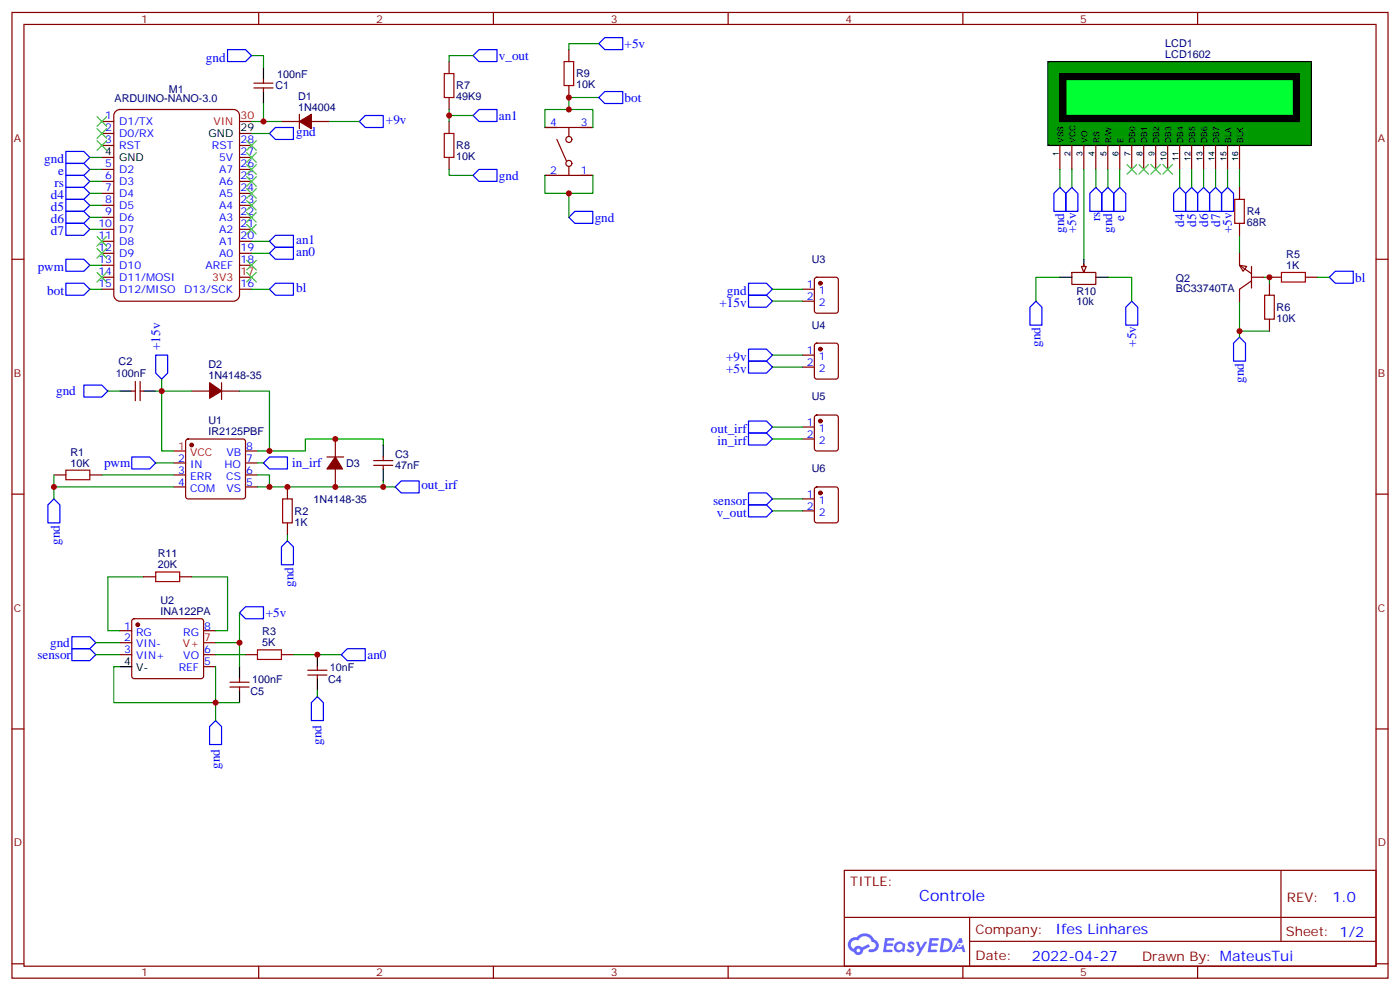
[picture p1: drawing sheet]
<svg xmlns="http://www.w3.org/2000/svg" width="412mm" height="292mm" viewBox="0 0 412 292" stroke-linecap="round" stroke-linejoin="round" font-family="sans-serif">
<g fill="none" stroke="#870000" stroke-width=".35">
<path d="M3.5 3.7h405.4v284.3h-405.4zM7.1 7.2h398.2v277.3h-398.2zM76.2 3.7v3.5M145.3 3.7v3.5M214.5 3.7v3.5M283.6 3.7v3.5M352.8 3.7v3.5M3.5 76.3h3.6M405.3 76.3h3.6M3.5 145.5h3.6M405.3 145.5h3.6M3.5 214.6h3.6"/>
<path d="M405.3 214.6h3.6M248.7 256.3h156.6v28.2h-156.6zM377.3 256.3v20.9M248.7 270.1h156.5M285.6 277.2h119.6M285.6 270.1v14.1M3.5 283.8h3.6M76.2 284.5v3.5M145.3 284.5v3.5M214.5 284.5v3.5M283.6 284.5v3.5M352.8 284.5v3.5"/>
<path d="M405.3 283.8h3.6"/>
</g>
<g fill="#5487ff">
<path d="M267.7 277.4a1.22 1.22 0 0 1 1.7 .3l-.4 .6a.47 .47 0 0 0-.3-.4 .47 .47 0 0 0-.5 .2l.1 .2a1.14 1.14 0 0 1 .8 1.7 1.14 1.14 0 0 1-1.9 0l-.2-.2 .5-.5 .7 .4a.29 .29 0 0 0 .3-.2 .29 .29 0 0 0-.2-.4 1.04 1.04 0 0 1-.6-1.7z"/>
<path d="M260.7 276.2h2.4l.3 .2-.2 .5h-1.8l-.1 .9h1.5l.3 .3-.3 .4h-1.6l-.2 1.1 1.7 .1 .2 .3-.2 .3h-2.6z"/>
<path d="M273.8 276.2h2.4l.3 .2-.1 .5h-1.8l-.2 .9h1.6l.3 .3-.4 .4h-1.6l-.1 1.1 1.7 .1 .2 .3-.2 .3h-2.6z"/>
<path d="M282.6 276.2h.7l.3 1.2-.6 .4a.69 .69 0 0 0-1 .2 .69 .69 0 0 0 .4 1 .69 .69 0 0 0 .9-.6l.5-.3 .6 2.2h-.8l-.2-.9h-1.8l-.5 .9h-.8z"/>
<path d="M269.8 277.3h.8l.6 1.8 1.1-1.8h.9l-2.6 4.2h-.8l.9-1.6z"/>
<path d="M277.4 276.2l-.6 4.1h1.3a2.11 2.11 0 0 0 2.5-2.1 2.11 2.11 0 0 0-2.5-2zM278.1 276.9a1.39 1.39 0 0 1 1.7 1.4 1.39 1.39 0 0 1-1.8 1.3h-.3z"/>
<path d="M263.7 277.8a1.54 1.54 0 0 0-.1 2.2 1.54 1.54 0 0 0 2.2 .1l.6 .2 .3-2.3-.2-.2h-.4a1.49 1.49 0 0 0-2.4 0zM264 278.8a.94 .94 0 0 1 1.8 0 .94 .94 0 0 1-1.8 0z"/>
<path d="M250.4 276.6a2.18 2.18 0 0 0 1.1 3.7 1.44 1.44 0 0 0 1.6 .9 1.44 1.44 0 0 0 1.2-1.5l2-1-.5-.7-1.9 .9a1.47 1.47 0 0 0-2.4 .5 1.39 1.39 0 0 1-.7-2 1.39 1.39 0 0 1 2-.4 2.12 2.12 0 0 1 2.2-1.3 2.12 2.12 0 0 1 1.9 1.6 1.14 1.14 0 0 1 1.1 1.5 1.14 1.14 0 0 1-1.7 .7 .43 .43 0 0 0-.5 .4 .43 .43 0 0 0 .4 .4 1.98 1.98 0 0 0 2.5-1.2 1.98 1.98 0 0 0-1.2-2.5 3.1 3.1 0 0 0-5.3-.7l-.9 .1zM252.3 279.9a.55 .55 0 0 1 1.1 0 .55 .55 0 0 1-1.1 0z"/>
<circle cx="282.6" cy="278.3" r=".26"/>
</g>
<g fill="none" stroke="#870000" stroke-width=".35">
<path d="M30 35.8h3.5M30 39.3h3.5M34.1 32.8l1.2-.6h33.5a1.76 1.76 0 0 1 1.8 1.8v52.9a1.89 1.89 0 0 1-1.8 1.8h-33.5a1.89 1.89 0 0 1-1.8-1.8v-52.9zM70.6 35.8h3.5M70.6 39.3h3.5M30 42.8h3.5M30 46.4h3.5M30 49.9h3.5M30 53.4h3.5M30 56.9h3.5M70.6 42.8h3.5M70.6 46.4h3.5"/>
<path d="M70.6 49.9h3.5M70.6 53.4h3.5M70.6 56.9h3.5M30 60.5h3.5M30 64h3.5M30 67.5h3.5M30 71h3.5M30 74.6h3.5M30 78.1h3.5M70.6 60.5h3.5M70.6 64h3.5M70.6 67.5h3.5"/>
<path d="M70.6 71h3.5M70.6 74.6h3.5M70.6 78.1h3.5M30 81.6h3.5M30 85.2h3.5M70.6 81.6h3.5M70.6 85.2h3.5M51.2 136.3h3.5M51.2 139.8h3.5M54.9 129.5l.5-.2h16.2l.5 .2 .2 .5v16.2l-.2 .5-.5 .2h-16.2l-.5-.2-.2-.5v-16.2zM72.3 136.3h3.5M72.3 139.8h3.5"/>
<path d="M72.3 132.8h3.5M51.2 143.4h3.5M72.3 143.4h3.5M35.3 185.7h3.5M35.3 189.2h3.5M35.3 192.8h3.5M39 182.4l.5-.2h19.8l.5 .2 .2 .5v16.2l-.3 .5-.4 .2h-19.8l-.5-.2-.2-.5v-16.2zM60 185.7h3.5M60 192.8h3.5M60 196.3h3.5"/>
</g>
<g fill="#870000" stroke="#870000" stroke-width=".35">
<circle cx="56.4" cy="131" r=".53"/>
<circle cx="40.6" cy="183.9" r=".53"/>
</g>
<path d="M51.2 132.8h3.5M60 189.2h3.5" fill="none" stroke="#f00" stroke-width=".35"/>
<path d="M35.3 196.3h3.5" fill="none" stroke="#000" stroke-width=".35"/>
<path d="M308.7 18.1h77.6v24.7h-77.6z" fill="#090" stroke="#000" stroke-width=".35"/>
<g fill="none" stroke="#870000" stroke-width=".35">
<path d="M312.2 42.8v7.1M315.7 42.8v7.1M319.3 42.8v7.1M322.8 42.8v7.1M326.3 42.8v7.1M329.8 42.8v7.1M333.4 42.8v7.1M336.9 42.8v7.1M340.4 42.8v7.1M344 42.8v7.1M347.5 42.8v7.1M351 42.8v7.1"/>
<path d="M354.5 42.8v7.1M358.1 42.8v7.1M361.6 42.8v7.1M365.1 42.8v7.1"/>
</g>
<path d="M312.2 21.7h70.6v14.1h-70.6z" fill="#000" stroke="#000" stroke-width=".35"/>
<path d="M314 23.4h67v10.6h-67z" fill="none" stroke="#000" stroke-width=".35"/>
<path d="M314 23.4h67v10.6h-67z" fill="#0f3" stroke="#000" stroke-width=".35"/>
<g fill="none" stroke="#870000" stroke-width=".35">
<path d="M132.3 18.1v3.6M167.6 14.6v3.5M74.8 25.9h5.6M74.8 24.5h5.6M77.6 23.4v1.1M77.6 25.9v1.1M82.9 35.8h5.3M88.2 33.7v4.2M91.7 35.8h5.3M132.3 28.7v3.5M132.3 35.8v3.5M160.5 37.5h14.1"/>
<path d="M167.6 25.2v3.5M167.6 37.5v2.5M132.3 46.4v3.5M160.5 51.6h14.1M164 41.1l2.9 6.3M167.6 49.2v2.4M319.3 77.8v1.7M365.1 78.1l2.1 .4-1 1.4zM365.1 74.6v3.5l3.6 2.5M368.7 78.5v6.3M315.7 80.2h7.1v3.5h-7.1zM368.7 81.6h3.5"/>
<path d="M368.7 82.7l-3.6 2.5v3.5M373.9 81.6h3.6M373.9 83.4v3.5M373.9 94v3.5M384.5 81.6h3.6M38.8 115.1h1.1M39.9 112.3v5.7M41.3 115.1h1M41.3 112.3v5.7M56.4 115.1h5.3M65.3 115.1h5.3M65.3 112.7v4.9"/>
<path d="M15.9 139.8h3.5M26.5 139.8h3.5M96.3 134.5h4.9M98.8 129.3v5.2M98.8 138.1v5.3M110.1 135.6h5.6M110.1 137h5.6M112.9 134.5v1.1M112.9 137v1.1M84.7 143.4v3.5M84.7 154v3.5M70.6 199.8v1.1"/>
<path d="M72.3 192.8h3.5M82.9 192.8h3.5M90.7 198.8h5.6M90.7 197.3h5.6M93.5 196.3v1M93.5 198.8v1M67.7 202.3h5.7M67.7 200.9h5.7M70.6 202.3v1"/>
<circle cx="167.6" cy="48.1" r=".88"/>
<circle cx="167.6" cy="41.1" r=".88"/>
</g>
<g fill="#870000" stroke="#870000" stroke-width=".35">
<path d="M88.2 35.8l3.5-2.1v4.2z"/>
<path d="M61.7 112.7l3.6 2.4-3.6 2.2z"/>
<path d="M98.8 134.5l2.1 3.6h-4.6z"/>
</g>
<g fill="none" stroke="#000" stroke-width=".35">
<path d="M77.6 19.9v3.5M77.6 27v3.5M319.3 76.3v3.6M312.2 81.6h3.5M322.8 81.6h3.5M35.3 115.1h3.5M42.3 115.1h3.6M112.9 131v3.5M112.9 138.1v3.5M70.6 196.3v3.5M93.5 192.8v3.5M93.5 199.8v3.5"/>
<path d="M70.6 203.3v3.6"/>
</g>
<g fill="none" stroke="#008700" stroke-width=".35">
<path d="M74.1 16.4h3.5v3.5M139.3 16.4h-7v1.7M176.4 12.8h-8.8v1.8M74.1 35.8h8.8M74.1 39.3h5.3M77.6 30.5v5.3M97 35.8h8.8M132.3 32.2v3.6M132.3 34h7M160.5 37.5v-5.3h14.1v5.3M176.4 28.7h-8.8v3.5M26.5 56.9h3.5"/>
<path d="M26.5 53.4h3.5M26.5 49.9h3.5M26.5 46.4h3.5M132.3 49.9v1.7h7M160.5 51.6v5.3h14.1v-5.3M167.6 56.9v7.1M312.2 49.9v5.3M315.7 49.9v5.3M319.3 49.9v26.4M322.8 49.9v5.3M326.3 49.9v5.3M329.8 49.9v5.3"/>
<path d="M347.5 49.9v5.3M351 49.9v5.3M354.5 49.9v5.3M358.1 49.9v5.3M361.6 49.9v5.3M365.1 49.9v5.3M26.5 78.1h3.5M26.5 67.5h3.5M26.5 64h3.5M26.5 60.5h3.5M74.1 71h5.3M74.1 74.6h5.3"/>
<path d="M365.1 69.3v5.3M26.5 85.2h3.5M74.1 85.2h5.3M312.2 81.6h-7v7.1M326.3 81.6h7.1v7.1M365.1 88.7v8.8h8.8M365.1 97.5v1.8M372.2 81.6h1.7v1.8M388.1 81.6h3.5M31.7 115.1h3.6M47.6 111.6v3.5h-1.7M56.4 115.1h-8.8v17.7h3.6"/>
<path d="M70.6 115.1h8.8v17.7h-3.6M15.9 139.8v3.6M30 139.8h21.2M45.9 136.3h5.3M75.8 139.8h3.6v3.6h-3.6M75.8 136.3h1.8M112.9 131v-1.7h-22.9v3.5h-10.6M51.2 143.4h-35.3v3.5M84.7 157.5v1.7M112.9 141.6v1.8h-33.5M112.9 143.4h3.5M42.3 169.8h-10.6v15.9h3.6"/>
<path d="M56.4 169.8h10.6v15.9h-3.5M28.2 192.8h7.1M28.2 189.2h7.1M35.3 196.3h-1.8v10.6h30v-10.6M63.5 189.2h7.1v7.1M63.5 192.8h8.8M70.6 180.4v8.8M86.4 192.8h14.1M70.6 206.9h-7.1v5.3M93.5 203.3v1.8"/>
</g>
<g fill="none" stroke="#00f" stroke-width=".35">
<path d="M67 14.6h5.3l1.8 1.8-1.8 1.7h-5.3zM139.3 16.4l1.8-1.8h5.3v3.5h-5.3zM176.4 12.8l1.8-1.7h5.2v3.5h-5.2zM79.4 39.3l1.7-1.8h5.3v3.6h-5.3zM105.8 35.8l1.8-1.8h5.3v3.5h-5.3zM141.1 32.2h5.3v3.6h-5.3l-1.8-1.8zM176.4 28.7l1.8-1.7h5.2v3.5h-5.2zM19.4 44.6h5.3l1.8 1.8-1.8 1.7h-5.3zM19.4 48.1h5.3l1.8 1.8-1.8 1.7h-5.3zM19.4 51.6h5.3l1.8 1.8-1.8 1.8h-5.3zM19.4 55.2h5.3l1.8 1.7-1.8 1.8h-5.3zM19.4 58.7h5.3l1.8 1.8-1.8 1.7h-5.3z"/>
<path d="M141.1 49.9h5.3v3.5h-5.3l-1.8-1.8zM310.4 56.9l1.8-1.7 1.8 1.7v5.3h-3.6zM315.7 55.2l1.8 1.7v5.3h-3.5v-5.3zM322.8 55.2l1.8 1.7v5.3h-3.6v-5.3zM326.3 55.2l1.8 1.7v5.3h-3.5v-5.3zM329.8 55.2l1.8 1.7v5.3h-3.5v-5.3zM347.5 55.2l1.7 1.7v5.3h-3.5v-5.3zM349.2 56.9l1.8-1.7 1.8 1.7v5.3h-3.6zM354.5 55.2l1.8 1.7v5.3h-3.5v-5.3zM358.1 55.2l1.7 1.7v5.3h-3.5v-5.3zM361.6 55.2l1.8 1.7v5.3h-3.6v-5.3zM19.4 76.3h5.3l1.8 1.8-1.8 1.8h-5.3z"/>
<path d="M19.4 62.2h5.3l1.8 1.8-1.8 1.8h-5.3zM19.4 65.8h5.3l1.8 1.7-1.8 1.8h-5.3zM79.4 74.6l1.7-1.8h5.3v3.5h-5.3zM79.4 71l1.7-1.7h5.3v3.5h-5.3zM167.6 64l1.7-1.8h5.3v3.6h-5.3zM19.4 83.4h5.3l1.8 1.8-1.8 1.7h-5.3zM81.1 83.4h5.3v3.5h-5.3l-1.7-1.7zM303.4 90.5l1.8-1.8 1.7 1.8v5.2h-3.5zM333.4 88.7l1.7 1.8v5.2h-3.5v-5.2zM365.1 99.3l1.8 1.7v5.3h-3.5v-5.3zM391.6 81.6l1.7-1.7h5.3v3.5h-5.3zM24.7 113.4h5.3l1.7 1.7-1.7 1.8h-5.3z"/>
<path d="M45.9 104.6h3.5v5.3l-1.8 1.7-1.7-1.7zM38.8 134.5h5.3l1.8 1.8-1.8 1.8h-5.3zM77.6 136.3l1.8-1.8h5.3v3.6h-5.3zM15.9 146.9l1.7 1.8v5.3h-3.5v-5.3zM84.7 159.2l1.7 1.8v5.3h-3.5v-5.3zM116.4 143.4l1.8-1.8h5.3v3.5h-5.3zM21.2 187.5h5.3l1.7 1.7-1.7 1.8h-5.3zM21.2 191h5.3l1.7 1.8-1.7 1.7h-5.3zM70.6 180.4l1.7-1.8h5.3v3.6h-5.3zM100.5 192.8l1.8-1.8h5.3v3.5h-5.3zM63.5 212.2l1.8 1.7v5.3h-3.6v-5.3zM93.5 205.1l1.7 1.8v5.3h-3.5v-5.3z"/>
</g>
<path d="M166.2 18.1h2.8v7.1h-2.8zM130.9 21.7h2.8v7h-2.8zM130.9 39.3h2.8v7.1h-2.8zM372.5 86.9h2.9v7.1h-2.9zM377.5 80.2h7v2.8h-7zM19.4 138.4h7.1v2.9h-7.1zM83.3 146.9h2.8v7.1h-2.8zM75.8 191.3h7.1v2.9h-7.1z" fill="none" stroke="#a10000" stroke-width=".35"/>
<g fill="none" stroke="#3c3" stroke-width=".35">
<path d="M28.6 34.4l2.8 2.8M28.6 37.9l2.8 2.8M31.4 34.4l-2.8 2.8M31.4 37.9l-2.8 2.8M28.6 41.4l2.8 2.8M31.4 41.4l-2.8 2.8M72.7 41.4l2.8 2.8M72.7 44.9l2.8 2.9M72.7 48.5l2.8 2.8M72.7 52l2.8 2.8M72.7 55.5l2.8 2.8M72.7 59.1l2.8 2.8"/>
<path d="M75.5 41.4l-2.8 2.8M75.5 44.9l-2.8 2.9M75.5 48.5l-2.8 2.8M75.5 52l-2.8 2.8M75.5 55.5l-2.8 2.8M75.5 59.1l-2.8 2.8M332 48.5l2.8 2.8M334.8 48.5l-2.8 2.8M335.5 48.5l2.8 2.8M338.3 48.5l-2.8 2.8M339 48.5l2.8 2.8M341.8 48.5l-2.8 2.8"/>
<path d="M342.5 48.5l2.9 2.8M345.4 48.5l-2.9 2.8M28.6 73.2l2.8 2.8M28.6 69.6l2.8 2.9M31.4 73.2l-2.8 2.8M31.4 69.6l-2.8 2.9M72.7 62.6l2.8 2.8M72.7 66.1l2.8 2.8M72.7 76.7l2.8 2.8M75.5 62.6l-2.8 2.8M75.5 66.1l-2.8 2.8M75.5 76.7l-2.8 2.8"/>
<path d="M28.6 80.2l2.8 2.8M31.4 80.2l-2.8 2.8M72.7 80.2l2.8 2.8M75.5 80.2l-2.8 2.8"/>
</g>
<path d="M318.6 78.5h1.4l-.7 1.7z" fill="#f0f0f0" stroke="#870000" stroke-width=".35"/>
<g fill="none" stroke="#870000" stroke-width=".35">
<path d="M365.1 55.2v3.5M365.1 65.8v3.5M236.4 85.2h3.5M236.4 88.7h3.5M240.1 81.8l.5-.2h5.6l.7 .5v9.4l-.4 .7h-5.9l-.7-.4v-9.5zM236.4 104.6h3.5M236.4 108.1h3.5M240.1 101.2l.5-.2h5.6l.7 .5v9.4l-.4 .7h-5.9l-.7-.4v-9.5zM236.4 125.7h3.5M236.4 129.3h3.5M240.1 122.4l.5-.2h5.6l.7 .4v9.5l-.4 .6-5.9 .1-.7-.5v-9.4zM236.4 146.9h3.5"/>
<path d="M236.4 150.4h3.5M240.1 143.6l.5-.2h5.6l.7 .4v9.4l-.4 .7-5.9 .1-.7-.5v-9.4zM42.3 169.8h3.6M52.9 169.8h3.5"/>
</g>
<g fill="#870000" stroke="#870000" stroke-width=".35">
<circle cx="241.7" cy="83.4" r=".53"/>
<circle cx="241.7" cy="102.8" r=".53"/>
<circle cx="241.7" cy="124" r=".53"/>
<circle cx="241.7" cy="145.1" r=".53"/>
</g>
<path d="M220.5 83.4h5.3l1.7 1.8-1.7 1.7h-5.3zM220.5 86.9h5.3l1.7 1.8-1.7 1.8h-5.3zM220.5 102.8h5.3l1.7 1.8-1.7 1.7h-5.3zM220.5 106.3h5.3l1.7 1.8-1.7 1.8h-5.3zM220.5 124h5.3l1.7 1.7-1.7 1.8h-5.3zM220.5 127.5h5.3l1.7 1.8-1.7 1.7h-5.3zM220.5 145.1h5.3l1.7 1.8-1.7 1.8h-5.3zM220.5 148.7h5.3l1.7 1.7-1.7 1.8h-5.3z" fill="none" stroke="#00f" stroke-width=".35"/>
<path d="M227.5 85.2h8.9M227.5 88.7h8.9M227.5 104.6h8.9M227.5 108.1h8.9M227.5 125.7h8.9M227.5 129.3h8.9M227.5 150.4h8.9M227.5 146.9h8.9" fill="none" stroke="#008700" stroke-width=".35"/>
<path d="M363.7 58.7h2.8v7.1h-2.8zM45.9 168.4h7v2.8h-7z" fill="none" stroke="#a10000" stroke-width=".35"/>
<g fill="#c00">
<circle cx="77.6" cy="35.8" r=".88"/>
<circle cx="15.9" cy="143.4" r=".88"/>
<circle cx="47.6" cy="115.1" r=".88"/>
<circle cx="79.4" cy="143.4" r=".88"/>
<circle cx="79.4" cy="132.8" r=".88"/>
<circle cx="98.8" cy="129.3" r=".88"/>
<circle cx="98.8" cy="143.4" r=".88"/>
<circle cx="112.9" cy="143.4" r=".88"/>
<circle cx="93.5" cy="192.8" r=".88"/>
<circle cx="63.5" cy="206.9" r=".88"/>
<circle cx="70.6" cy="189.2" r=".88"/>
<circle cx="84.7" cy="143.4" r=".88"/>
<circle cx="373.9" cy="81.6" r=".88"/>
<circle cx="365.1" cy="97.5" r=".88"/>
<circle cx="132.3" cy="34" r=".88"/>
<circle cx="167.6" cy="32.2" r=".88"/>
<circle cx="167.6" cy="28.7" r=".88"/>
<circle cx="167.6" cy="56.9" r=".88"/>
</g>
<text font-size="4.6" fill="#00f" x="270.8" y="265.3">Controle</text>
<g font-size="4.2" fill="#00f">
<text x="392.5" y="265.5">1.0</text>
<text x="310.9" y="275.1">Ifes Linhares</text>
<text x="304" y="282.9">2022-04-27</text>
</g>
<g font-size="3.9" fill="#00f">
<text x="146.9" y="17.7">v_out</text>
<text x="184" y="14.1">+5v</text>
<text x="60.7" y="18.1">gnd</text>
<text x="146.9" y="35.3">an1</text>
<text x="184" y="30">bot</text>
<text x="87.2" y="40.1">gnd</text>
<text x="113.7" y="36.5">+9v</text>
<text x="13.1" y="48.1">gnd</text>
<text x="17.2" y="51.6">e</text>
<text x="146.9" y="53">gnd</text>
<text x="15" y="58.7">d4</text>
<text x="16.1" y="55.2">rs</text>
<text x="15" y="62.2">d5</text>
<text x="15" y="65.8">d6</text>
<text x="175.2" y="65.3">gnd</text>
<text x="324.1" y="65.1" transform="rotate(-90 324.1 65.1)">rs</text>
<text x="331.2" y="65.1" transform="rotate(-90 331.2 65.1)">e</text>
<text x="15" y="69.3">d7</text>
<text x="87.2" y="71.8">an1</text>
<text x="313.5" y="68.6" transform="rotate(-90 313.5 68.6)">gnd</text>
<text x="317" y="68.6" transform="rotate(-90 317 68.6)">+5v</text>
<text x="327.6" y="68.6" transform="rotate(-90 327.6 68.6)">gnd</text>
<text x="348.8" y="66.9" transform="rotate(-90 348.8 66.9)">d4</text>
<text x="352.3" y="66.9" transform="rotate(-90 352.3 66.9)">d5</text>
<text x="355.8" y="66.9" transform="rotate(-90 355.8 66.9)">d6</text>
<text x="359.4" y="66.9" transform="rotate(-90 359.4 66.9)">d7</text>
<text x="362.9" y="68.6" transform="rotate(-90 362.9 68.6)">+5v</text>
<text x="87.2" y="75.4">an0</text>
<text x="11.1" y="79.9">pwm</text>
<text x="399.2" y="82.9">bl</text>
<text x="13.9" y="86.9">bot</text>
<text x="87.2" y="85.9">bl</text>
<text x="214.1" y="86.9">gnd</text>
<text x="212" y="90.5">+15v</text>
<text x="47.1" y="103" transform="rotate(-90 47.1 103)">+15v</text>
<text x="213.9" y="106.3">+9v</text>
<text x="306.5" y="102.1" transform="rotate(-90 306.5 102.1)">gnd</text>
<text x="334.7" y="102.1" transform="rotate(-90 334.7 102.1)">+5v</text>
<text x="213.9" y="109.9">+5v</text>
<text x="366.4" y="112.7" transform="rotate(-90 366.4 112.7)">gnd</text>
<text x="16.5" y="116.4">gnd</text>
<text x="209.4" y="127.5">out_irf</text>
<text x="211.3" y="131">in_irf</text>
<text x="30.6" y="137.6">pwm</text>
<text x="86.1" y="137.6">in_irf</text>
<text x="124.1" y="144.1">out_irf</text>
<text x="210.1" y="148.7">sensor</text>
<text x="211.1" y="152.2">v_out</text>
<text x="17.6" y="160.5" transform="rotate(-90 17.6 160.5)">gnd</text>
<text x="86.4" y="172.8" transform="rotate(-90 86.4 172.8)">gnd</text>
<text x="78.3" y="181.6">+5v</text>
<text x="14.8" y="190.5">gnd</text>
<text x="11" y="194">sensor</text>
<text x="108.3" y="194">an0</text>
<text x="94.7" y="219.3" transform="rotate(-90 94.7 219.3)">gnd</text>
<text x="64.7" y="226.4" transform="rotate(-90 64.7 226.4)">gnd</text>
</g>
<g font-size="3.9" fill="#800">
<text x="250.5" y="260.8">TITLE:</text>
<text x="379.1" y="265.5">REV:</text>
<text x="287.4" y="275">Company:</text>
<text x="378.7" y="275.7">Sheet: 1/2</text>
<text x="287.4" y="282.7">Date:</text>
<text x="336.4" y="282.8">Drawn By: MateusTui</text>
</g>
<g font-size="3.2" fill="#800">
<text x="41.6" y="6.7">1</text>
<text x="110.8" y="6.7">2</text>
<text x="179.9" y="6.7">3</text>
<text x="249.1" y="6.7">4</text>
<text x="318.2" y="6.7">5</text>
<text x="4.1" y="41.8">A</text>
<text x="405.9" y="41.8">A</text>
<text x="4.1" y="110.9">B</text>
<text x="405.9" y="110.9">B</text>
<text x="4.1" y="180.1">C</text>
<text x="405.9" y="180.1">C</text>
<text x="4.1" y="249.2">D</text>
<text x="405.9" y="249.2">D</text>
<text x="41.6" y="287.5">1</text>
<text x="110.8" y="287.5">2</text>
<text x="179.9" y="287.5">3</text>
<text x="249.1" y="287.5">4</text>
<text x="318.2" y="287.5">5</text>
</g>
<g font-size="3.2" fill="#000080">
<text x="343.3" y="17.1">LCD1602</text>
<text x="343.3" y="13.9">LCD1</text>
<text x="81.6" y="22.9">100nF</text>
<text x="169.7" y="22.8">R9</text>
<text x="33.7" y="30">ARDUINO-NANO-3.0</text>
<text x="49.7" y="27.5">M1</text>
<text x="81.1" y="26.3">C1</text>
<text x="87.8" y="29.4">D1</text>
<text x="134.4" y="29.5">49K9</text>
<text x="134.4" y="26.3">R7</text>
<text x="169.7" y="26">10K</text>
<text x="87.8" y="32.6">1N4004</text>
<text x="134.4" y="47.2">10K</text>
<text x="134.4" y="44">R8</text>
<text x="367.2" y="63.4">R4</text>
<text x="367.2" y="66.5">68R</text>
<text x="239.1" y="77.3">U3</text>
<text x="378.9" y="76">R5</text>
<text x="346.4" y="82.9">Q2</text>
<text x="378.9" y="79.2">1K</text>
<text x="317.1" y="89.9">10k</text>
<text x="317.1" y="86.9">R10</text>
<text x="346.4" y="85.9">BC33740TA</text>
<text x="376.1" y="94.8">10K</text>
<text x="376.1" y="91.6">R6</text>
<text x="239.1" y="96.7">U4</text>
<text x="34.9" y="107.5">C2</text>
<text x="34.1" y="111">100nF</text>
<text x="61.4" y="111.6">1N4148-35</text>
<text x="61.4" y="108.4">D2</text>
<text x="239.1" y="117.9">U5</text>
<text x="61.4" y="124.8">U1</text>
<text x="61.4" y="128">IR2125PBF</text>
<text x="20.8" y="137.4">10K</text>
<text x="20.8" y="134.3">R1</text>
<text x="102" y="137.5">D3</text>
<text x="116.4" y="134.9">C3</text>
<text x="116.4" y="138.1">47nF</text>
<text x="239.1" y="139.1">U6</text>
<text x="92.4" y="148">1N4148-35</text>
<text x="86.8" y="154.8">1K</text>
<text x="86.8" y="151.6">R2</text>
<text x="46.5" y="167.4">20K</text>
<text x="46.5" y="164.1">R11</text>
<text x="47.3" y="177.7">U2</text>
<text x="47.3" y="181">INA122PA</text>
<text x="77.3" y="190.3">5K</text>
<text x="77.3" y="187.1">R3</text>
<text x="97.2" y="197.6">10nF</text>
<text x="74.2" y="201.1">100nF</text>
<text x="96.7" y="201">C4</text>
<text x="73.7" y="204.5">C5</text>
</g>
<g font-size="3.2" fill="#00f">
<text x="31" y="35.1">1</text>
<text x="31" y="38.6">2</text>
<text x="35.1" y="36.8">D1/TX</text>
<text x="35.1" y="40.3">D0/RX</text>
<text x="162" y="37.2">4</text>
<text x="171.1" y="37.2">3</text>
<text x="31" y="42.1">3</text>
<text x="35.1" y="43.9">RST</text>
<text x="62.4" y="43.9">RST</text>
<text x="64.6" y="47.4">5V</text>
<text x="70.8" y="42.1">28</text>
<text x="70.8" y="45.7">27</text>
<text x="31" y="49.2">5</text>
<text x="31" y="52.7">6</text>
<text x="35.1" y="50.9">D2</text>
<text x="64.6" y="50.9">A7</text>
<text x="70.8" y="49.2">26</text>
<text x="70.8" y="52.7">25</text>
<text x="162" y="51.3">2</text>
<text x="171.1" y="51.3">1</text>
<text x="31" y="56.2">7</text>
<text x="31" y="59.8">8</text>
<text x="35.1" y="54.5">D3</text>
<text x="35.1" y="58">D4</text>
<text x="64.6" y="54.5">A6</text>
<text x="64.6" y="58">A5</text>
<text x="70.8" y="56.2">24</text>
<text x="70.8" y="59.8">23</text>
<text x="31" y="63.3">9</text>
<text x="35.1" y="61.5">D5</text>
<text x="35.1" y="65">D6</text>
<text x="64.6" y="61.5">A4</text>
<text x="64.6" y="65">A3</text>
<text x="70.8" y="63.3">22</text>
<text x="29" y="66.8">10</text>
<text x="29" y="70.4">11</text>
<text x="35.1" y="68.6">D7</text>
<text x="64.6" y="68.6">A2</text>
<text x="70.8" y="66.8">21</text>
<text x="70.8" y="70.4">20</text>
<text x="29" y="73.9">12</text>
<text x="29" y="77.4">13</text>
<text x="35.1" y="72.1">D8</text>
<text x="35.1" y="75.6">D9</text>
<text x="64.6" y="72.1">A1</text>
<text x="64.6" y="75.6">A0</text>
<text x="70.8" y="73.9">19</text>
<text x="70.8" y="77.4">18</text>
<text x="29" y="80.9">14</text>
<text x="35.1" y="79.1">D10</text>
<text x="35.1" y="82.7">D11/MOSI</text>
<text x="60.5" y="79.1">AREF</text>
<text x="29" y="84.5">15</text>
<text x="35.1" y="86.2">D12/MISO</text>
<text x="54.2" y="86.2">D13/SCK</text>
<text x="70.8" y="84.5">16</text>
<text x="237.7" y="84.8">1</text>
<text x="237.7" y="88.3">2</text>
<text x="241.2" y="86.6">1</text>
<text x="241.2" y="90.1">2</text>
<text x="237.7" y="104.2">1</text>
<text x="237.7" y="107.7">2</text>
<text x="241.2" y="106">1</text>
<text x="241.2" y="109.5">2</text>
<text x="237.7" y="125.4">1</text>
<text x="237.7" y="128.9">2</text>
<text x="241.2" y="127.1">1</text>
<text x="241.2" y="130.7">2</text>
<text x="52.5" y="136">2</text>
<text x="56" y="137.7">IN</text>
<text x="66.1" y="137.7">HO</text>
<text x="66.7" y="134.2">VB</text>
<text x="72.5" y="136">7</text>
<text x="72.5" y="132.4">8</text>
<text x="52.5" y="139.5">3</text>
<text x="52.5" y="143">4</text>
<text x="56" y="141.3">ERR</text>
<text x="66.6" y="141.3">CS</text>
<text x="72.5" y="143">5</text>
<text x="72.5" y="139.5">6</text>
<text x="56" y="144.8">COM</text>
<text x="66.7" y="144.8">VS</text>
<text x="237.7" y="146.5">1</text>
<text x="241.2" y="148.3">1</text>
<text x="237.7" y="150.1">2</text>
<text x="241.2" y="151.8">2</text>
<text x="36.6" y="185.3">1</text>
<text x="60.1" y="185.3">8</text>
<text x="36.6" y="188.9">2</text>
<text x="40.1" y="187.1">RG</text>
<text x="40.1" y="190.6">VIN-</text>
<text x="54" y="187.1">RG</text>
<text x="36.6" y="192.4">3</text>
<text x="40.1" y="194.2">VIN+</text>
<text x="52.6" y="197.7">REF</text>
<text x="54" y="194.2">VO</text>
<text x="60.1" y="195.9">5</text>
<text x="60.1" y="192.4">6</text>
</g>
<g font-size="3.2" fill="#f00">
<text x="70.8" y="35.1">30</text>
<text x="62.9" y="36.8">VIN</text>
<text x="62.5" y="82.7">3V3</text>
<text x="70.8" y="80.9">17</text>
<text x="52.5" y="132.4">1</text>
<text x="56" y="134.2">VCC</text>
<text x="53.9" y="190.6">V+</text>
<text x="60.1" y="188.9">7</text>
</g>
<g font-size="3.2">
<text x="61.5" y="40.3">GND</text>
<text x="70.8" y="38.6">29</text>
<text x="31" y="45.7">4</text>
<text x="35.1" y="47.4">GND</text>
<text x="36.6" y="195.9">4</text>
<text x="40.1" y="197.7">V-</text>
</g>
<g font-size="2.5">
<text x="311.9" y="46" transform="rotate(-90 311.9 46)">1</text>
<text x="313.3" y="42.1" transform="rotate(-90 313.3 42.1)">VSS</text>
<text x="315.4" y="46" transform="rotate(-90 315.4 46)">2</text>
<text x="316.8" y="42.1" transform="rotate(-90 316.8 42.1)">VCC</text>
<text x="318.9" y="46" transform="rotate(-90 318.9 46)">3</text>
<text x="320.3" y="42.1" transform="rotate(-90 320.3 42.1)">VO</text>
<text x="322.4" y="46" transform="rotate(-90 322.4 46)">4</text>
<text x="323.8" y="42.1" transform="rotate(-90 323.8 42.1)">RS</text>
<text x="326" y="46" transform="rotate(-90 326 46)">5</text>
<text x="327.4" y="42.1" transform="rotate(-90 327.4 42.1)">R/W</text>
<text x="329.5" y="46" transform="rotate(-90 329.5 46)">6</text>
<text x="330.9" y="42.1" transform="rotate(-90 330.9 42.1)">E</text>
<text x="333" y="46" transform="rotate(-90 333 46)">7</text>
<text x="334.4" y="42.1" transform="rotate(-90 334.4 42.1)">DB0</text>
<text x="336.5" y="46" transform="rotate(-90 336.5 46)">8</text>
<text x="338" y="42.1" transform="rotate(-90 338 42.1)">DB1</text>
<text x="340.1" y="46" transform="rotate(-90 340.1 46)">9</text>
<text x="341.5" y="42.1" transform="rotate(-90 341.5 42.1)">DB2</text>
<text x="343.6" y="47.3" transform="rotate(-90 343.6 47.3)">10</text>
<text x="345" y="42.1" transform="rotate(-90 345 42.1)">DB3</text>
<text x="347.1" y="47.3" transform="rotate(-90 347.1 47.3)">11</text>
<text x="348.5" y="42.1" transform="rotate(-90 348.5 42.1)">DB4</text>
<text x="350.7" y="47.3" transform="rotate(-90 350.7 47.3)">12</text>
<text x="352.1" y="42.1" transform="rotate(-90 352.1 42.1)">DB5</text>
<text x="354.2" y="47.3" transform="rotate(-90 354.2 47.3)">13</text>
<text x="355.6" y="42.1" transform="rotate(-90 355.6 42.1)">DB6</text>
<text x="357.7" y="47.3" transform="rotate(-90 357.7 47.3)">14</text>
<text x="359.1" y="42.1" transform="rotate(-90 359.1 42.1)">DB7</text>
<text x="361.2" y="47.3" transform="rotate(-90 361.2 47.3)">15</text>
<text x="362.7" y="42.1" transform="rotate(-90 362.7 42.1)">BLA</text>
<text x="364.8" y="47.3" transform="rotate(-90 364.8 47.3)">16</text>
<text x="366.2" y="42.1" transform="rotate(-90 366.2 42.1)">BLK</text>
</g>
</svg>
